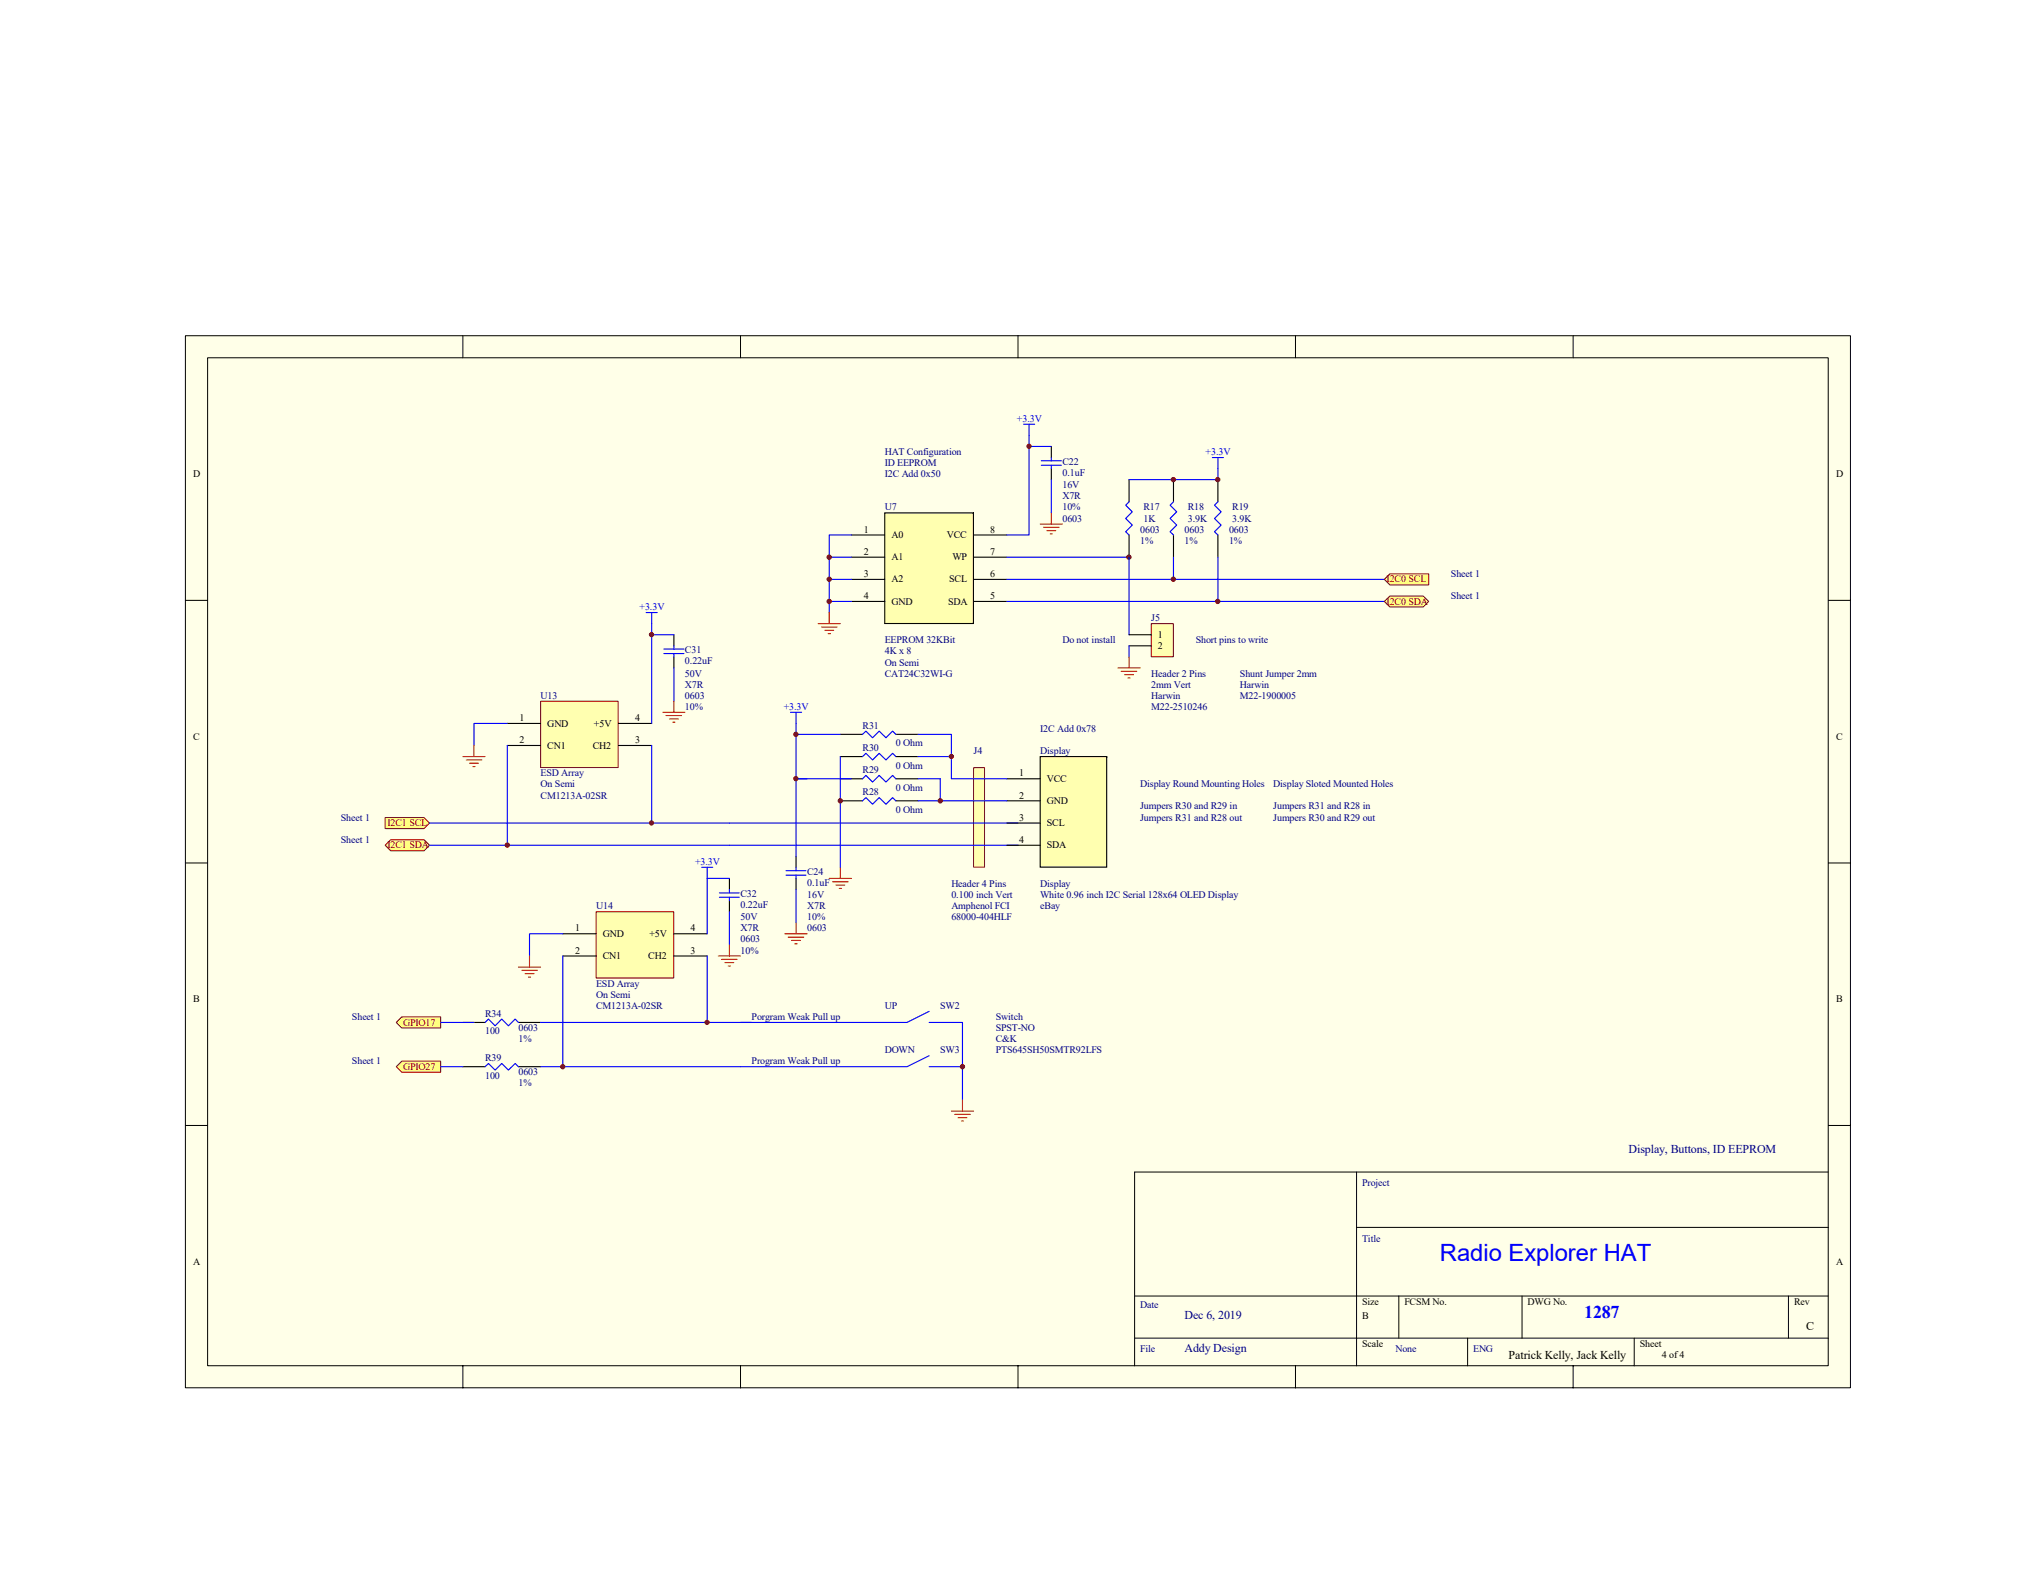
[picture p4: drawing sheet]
<svg xmlns="http://www.w3.org/2000/svg" width="279mm" height="216mm" viewBox="0 0 279 216" stroke-linecap="round" stroke-linejoin="round" font-family="sans-serif">
<path d="M25.4 46.1h228.5v144.4h-228.5z" fill="#ffffe8"/>
<g fill="none" stroke="#000" stroke-width=".14">
<path d="M25.4 46.1h228.5v144.4h-228.5zM28.5 49.1h222.4v138.4h-222.4zM63.5 46.1v3M101.6 46.1v3M139.7 46.1v3M177.8 46.1v3M215.9 46.1v3M25.4 82.4h3.1M250.9 82.4h3.1M25.4 118.4h3.1M250.9 118.4h3.1M25.4 154.5h3.1"/>
<path d="M250.9 154.5h3.1M155.7 177.9h95.2M186.2 168.5h64.7M186.2 160.9v26.6M192 177.9v5.8M208.9 177.9v5.8M245.4 177.9v5.8M250.9 160.9h-95.2v26.6M63.5 187.5v3M101.6 187.5v3M139.7 187.5v3M155.7 183.7h95.2"/>
<path d="M177.8 187.5v3M201.4 183.7v3.8M215.9 187.5v3M224.3 183.7v3.8"/>
</g>
<path d="M133.6 105.4h1.5v13.6h-1.5z" fill="#ffffb0"/>
<path d="M133.6 105.4h1.5v13.6h-1.5z" fill="none" stroke="#800000" stroke-width=".14"/>
<path d="M108.5 97.8h1.5M109.2 97.8v1.5M100.1 113h39.6M100.1 116h39.6" fill="none" stroke="#00f" stroke-width=".15"/>
<path d="M115.3 119v1.6M113.8 120.6h3M114.3 121h2.1M114.7 121.5h1.2M115.2 121.9h.3" fill="none" stroke="#f00" stroke-width=".15"/>
<g fill="#ffff80" stroke="#800000" stroke-width=".14">
<path d="M52.9 112.2h5.3l.7 .8-.7 .7h-5.3z" fill-rule="evenodd"/>
<path d="M52.9 116l.7-.7h4.6l.7 .7-.7 .8h-4.6z" fill-rule="evenodd"/>
<path d="M54.4 140.3l.7-.7h5.4v1.5h-5.4z" fill-rule="evenodd"/>
<path d="M54.4 146.4l.7-.8h5.4v1.6h-5.4z" fill-rule="evenodd"/>
</g>
<path d="M127.5 138.8l-3 1.5h-22.9M127.5 144.9l-3 1.5h-22.9M127.5 140.3h4.6v10.7M127.5 146.4h4.6" fill="none" stroke="#00f" stroke-width=".15"/>
<path d="M130.6 152.5h3M131 153h2.2M131.5 153.4h1.2M131.9 153.9h.3M132.1 151v1.5" fill="none" stroke="#f00" stroke-width=".15"/>
<circle cx="132.1" cy="146.4" r=".3" fill="#800000" stroke="#800000" stroke-width=".14"/>
<path d="M121.4 70.4v15.2h12.2v-15.2z" fill-rule="evenodd" fill="#ffffb0" stroke="#000" stroke-width=".15"/>
<g fill="none" stroke="#000" stroke-width=".15">
<path d="M116.8 73.4h4.6M116.8 76.5h4.6M116.8 79.5h4.6M133.6 73.4h4.6M133.6 76.5h4.6M133.6 79.5h4.6M144.3 61.3v1.5M144.3 64.3v1.5M154.9 65.8v3.1M154.9 73.4v3.1M161 65.8v3.1M161 73.4v3.1"/>
<path d="M167.1 65.8v3.1M167.1 73.4v3.1M116.8 82.5h4.6M133.6 82.5h4.6"/>
</g>
<g fill="none" stroke="#00f" stroke-width=".15">
<path d="M140.5 58.2h1.5M141.2 58.2v15.2h-3M113.8 76.5h3M113.8 79.5h3M116.8 73.4h-3v10.7M138.2 76.5h16.7v10.6M138.2 79.5h51.8M141.2 61.3h3.1M142.9 63.9h2.7M142.9 63.2h2.7M144.3 62.8v.4M144.3 63.9v.4"/>
<path d="M144.3 65.8v4.6M154.9 68.9l-.4 .4 .9 1-.9 .9 .9 .9-.9 .9 .4 .4M161 76.5v3M161 68.9l-.4 .4 .9 1-.9 .9 .9 .9-.9 .9 .4 .4M166.4 62.8h1.5M167.1 76.5v6M167.1 68.9l-.4 .4 .9 1-.9 .9 .9 .9-.9 .9 .4 .4M167.1 62.8v3h-12.2M113.8 82.5h3M138.2 82.5h51.8"/>
</g>
<path d="M142.7 71.9h3.1M143.2 72.4h2.1M143.7 72.8h1.2M144.1 73.3h.3M144.3 70.4v1.5M112.3 85.6h3M112.7 86.1h2.2M113.2 86.5h1.2M113.6 87h.4M113.8 84.1v1.5" fill="none" stroke="#f00" stroke-width=".15"/>
<g fill="#800000" stroke="#800000" stroke-width=".14">
<circle cx="113.8" cy="76.5" r=".3"/>
<circle cx="113.8" cy="79.5" r=".3"/>
<circle cx="113.8" cy="82.5" r=".3"/>
<circle cx="141.2" cy="61.3" r=".29"/>
<circle cx="161" cy="65.8" r=".3"/>
<circle cx="167.1" cy="65.8" r=".3"/>
<circle cx="161" cy="79.5" r=".3"/>
<circle cx="167.1" cy="82.5" r=".3"/>
<circle cx="154.9" cy="76.5" r=".3"/>
</g>
<path d="M158 85.6h3v4.5h-3z" fill="#ffffb0"/>
<path d="M158 85.6h3v4.5h-3z" fill="none" stroke="#800000" stroke-width=".14"/>
<path d="M154.9 87.1h3.1M154.9 88.6h3.1" fill="none" stroke="#000" stroke-width=".15"/>
<path d="M154.9 88.6v1.6" fill="none" stroke="#00f" stroke-width=".15"/>
<path d="M153.4 91.7h3.1M153.9 92.1h2.1M154.3 92.6h1.3M154.8 93h.3M154.9 90.2v1.5" fill="none" stroke="#f00" stroke-width=".15"/>
<g fill="#ffff80" stroke="#800000" stroke-width=".14">
<path d="M190.7 78.8h5.4v1.5h-5.4l-.7-.8z" fill-rule="evenodd"/>
<path d="M190 82.6l.7-.8h4.6l.8 .8-.8 .7h-4.6z" fill-rule="evenodd"/>
</g>
<path d="M142.7 103.8v15.2h9.2v-15.2z" fill-rule="evenodd" fill="#ffffb0" stroke="#000" stroke-width=".15"/>
<g fill="none" stroke="#000" stroke-width=".15">
<path d="M109.2 117.5v1.5M115.3 106.9h3.1M115.3 109.9h3.1M115.3 103.8h3.1M115.3 100.8h3.1M122.9 106.9h3.1M122.9 109.9h3.1M122.9 103.8h3.1M122.9 100.8h3.1M138.2 106.9h4.5M138.2 109.9h4.5M138.2 113h4.5"/>
<path d="M138.2 116h4.5M109.2 120.6v1.5"/>
</g>
<g fill="none" stroke="#00f" stroke-width=".15">
<path d="M109.2 99.3v1.5h6.1M107.9 119.5h2.7M109.2 119v.5M109.2 100.8v6.1h1.6M115.3 103.8v15.2M116.8 106.9h-7.6v10.6M118.4 109.9l.4-.4 .9 .9 1-.9 .9 .9 .9-.9 .4 .4M118.4 106.9l.4-.5 .9 .9 1-.9 .9 .9 .9-.9 .4 .5M118.4 103.8l.4-.4 .9 .9 1-.9 .9 .9 .9-.9 .4 .4M118.4 100.8l.4-.4 .9 .9 1-.9 .9 .9 .9-.9 .4 .4M126 100.8h4.6v6.1h7.6M126 106.9h3v3h9.2"/>
<path d="M126 103.8h4.6M126 109.9h3M107.9 120.1h2.7M109.2 120.1v.5M109.2 122.1v4.6"/>
</g>
<path d="M107.7 128.2h3.1M108.2 128.6h2.1M108.6 129.1h1.2M109.1 129.5h.3M109.2 126.7v1.5" fill="none" stroke="#f00" stroke-width=".15"/>
<g fill="#800000" stroke="#800000" stroke-width=".14">
<circle cx="130.6" cy="103.8" r=".29"/>
<circle cx="129" cy="109.9" r=".3"/>
<circle cx="109.2" cy="100.8" r=".3"/>
<circle cx="109.2" cy="106.9" r=".3"/>
<circle cx="115.3" cy="109.9" r=".3"/>
</g>
<path d="M74.2 96.3h10.6v9h-10.6z" fill="#ffffb0"/>
<path d="M74.2 96.2h10.6v9.1h-10.6z" fill="none" stroke="#800000" stroke-width=".14"/>
<path d="M69.6 99.3h4.6M84.9 99.3h4.5M92.5 87.1v1.5M92.5 90.2v1.5M69.6 102.3h4.6M84.9 102.3h4.5" fill="none" stroke="#000" stroke-width=".15"/>
<g fill="none" stroke="#00f" stroke-width=".15">
<path d="M69.6 99.3h-4.6v3M88.7 84.1h1.5M89.4 84.1v15.2M89.4 87.1h3.1M91.1 89.7h2.8M91.1 89.1h2.8M92.5 88.6v.5M92.5 89.7v.5M92.5 91.7v4.5M58.9 113h41.2M69.6 102.3v13.7h-10.7M69.6 116h30.5"/>
<path d="M89.4 102.3v10.7"/>
</g>
<g fill="#800000" stroke="#800000" stroke-width=".14">
<circle cx="89.4" cy="87.1" r=".29"/>
<circle cx="89.4" cy="113" r=".29"/>
<circle cx="69.6" cy="116" r=".3"/>
</g>
<path d="M91 97.8h3M91.4 98.2h2.1M91.9 98.7h1.2M92.3 99.1h.3M92.5 96.2v1.6M63.5 103.8h3.1M64 104.3h2.1M64.4 104.8h1.3M64.9 105.2h.3M65 102.3v1.5" fill="none" stroke="#f00" stroke-width=".15"/>
<path d="M81.8 125.2h10.7v9h-10.7z" fill="#ffffb0"/>
<path d="M81.8 125.1h10.7v9.1h-10.7z" fill="none" stroke="#800000" stroke-width=".14"/>
<path d="M77.2 128.2h4.6M77.2 131.2h4.6M92.5 128.2h4.5M92.5 131.2h4.5M100.1 120.6v1.5M100.1 123.6v1.5M63.5 140.3h3.1M63.5 146.4h3.1M71.1 140.3h3.1M71.1 146.4h3.1" fill="none" stroke="#000" stroke-width=".15"/>
<g fill="none" stroke="#00f" stroke-width=".15">
<path d="M96.3 119h1.5M97 119v9.2M77.2 131.2v15.2h24.4M77.2 128.2h-4.5v3M97 120.6h3.1M97 131.2v9.1h6.1M98.7 123.1h2.8M98.7 122.6h2.8M100.1 122.1v.5M100.1 123.1v.5M100.1 125.1v4.6M60.5 140.3h4.5"/>
<path d="M60.5 146.4h3M66.6 140.3l.4-.4 .9 .9 1-.9 .9 .9 .9-.9 .4 .4M66.6 146.4l.4-.4 .9 .9 1-.9 .9 .9 .9-.9 .4 .4M74.2 140.3h22.8M74.2 146.4h3"/>
</g>
<path d="M71.1 132.7h3.1M71.6 133.2h2.1M72.1 133.6h1.2M72.5 134.1h.3M72.7 131.2v1.5M98.6 131.2h3M99 131.7h2.2M99.5 132.1h1.2M99.9 132.6h.3M100.1 129.7v1.5" fill="none" stroke="#f00" stroke-width=".15"/>
<g fill="#800000" stroke="#800000" stroke-width=".14">
<circle cx="77.2" cy="146.4" r=".29"/>
<circle cx="97" cy="140.3" r=".29"/>
</g>
<text font-size="3.3" fill="#00f" x="197.6" y="173.1">Radio Explorer HAT</text>
<text font-size="2.5" fill="#00f" x="217.4" y="180.8">1287</text>
<g font-size="1.6" fill="#000080">
<text x="223.5" y="158.2">Display, Buttons, ID EEPROM</text>
<text x="162.6" y="181">Dec 6, 2019</text>
<text x="162.6" y="185.6">Addy Design</text>
</g>
<g font-size="1.6">
<text x="247.9" y="182.5">C</text>
<text x="207" y="186.5">Patrick Kelly, Jack Kelly</text>
</g>
<g font-size="1.4" fill="#00f">
<text x="139.6" y="57.9">+3.3V</text>
<text x="165.4" y="62.5">+3.3V</text>
<text x="87.8" y="83.7">+3.3V</text>
<text x="107.5" y="97.4">+3.3V</text>
<text x="95.4" y="118.7">+3.3V</text>
</g>
<g font-size="1.4">
<text x="26.5" y="65.5">D</text>
<text x="252" y="65.5">D</text>
<text x="118.5" y="73.1">1</text>
<text x="118.5" y="76.1">2</text>
<text x="122.3" y="73.9">A0</text>
<text x="122.3" y="76.9">A1</text>
<text x="129.9" y="73.9">VCC</text>
<text x="130.7" y="76.9">WP</text>
<text x="135.9" y="76.1">7</text>
<text x="135.9" y="73.1">8</text>
<text x="118.5" y="79.2">3</text>
<text x="118.5" y="82.2">4</text>
<text x="122.3" y="79.9">A2</text>
<text x="122.3" y="83">GND</text>
<text x="130.1" y="83">SDA</text>
<text x="130.3" y="79.9">SCL</text>
<text x="135.9" y="82.2">5</text>
<text x="135.9" y="79.2">6</text>
<text x="158.9" y="87.5">1</text>
<text x="158.9" y="89.1">2</text>
<text x="26.5" y="101.5">C</text>
<text x="71.3" y="99">1</text>
<text x="71.3" y="102">2</text>
<text x="75.1" y="99.7">GND</text>
<text x="81.5" y="99.7">+5V</text>
<text x="87.1" y="102">3</text>
<text x="87.1" y="99">4</text>
<text x="252" y="101.5">C</text>
<text x="75.1" y="102.7">CN1</text>
<text x="81.3" y="102.7">CH2</text>
<text x="139.8" y="106.6">1</text>
<text x="143.7" y="107.3">VCC</text>
<text x="139.8" y="109.6">2</text>
<text x="139.8" y="112.6">3</text>
<text x="143.7" y="110.4">GND</text>
<text x="143.7" y="113.4">SCL</text>
<text x="139.8" y="115.7">4</text>
<text x="143.7" y="116.4">SDA</text>
<text x="78.9" y="127.8">1</text>
<text x="78.9" y="130.9">2</text>
<text x="82.7" y="128.6">GND</text>
<text x="82.7" y="131.6">CN1</text>
<text x="89" y="131.6">CH2</text>
<text x="89.1" y="128.6">+5V</text>
<text x="94.8" y="130.9">3</text>
<text x="94.8" y="127.8">4</text>
<text x="26.5" y="137.6">B</text>
<text x="252" y="137.6">B</text>
<text x="26.5" y="173.6">A</text>
<text x="252" y="173.6">A</text>
<text x="186.9" y="179.1">Size</text>
<text x="192.7" y="179.1">FCSM No.</text>
<text x="209.6" y="179.1">DWG No.</text>
<text x="246.2" y="179.1">Rev</text>
<text x="186.9" y="184.8">Scale</text>
<text x="186.9" y="181.1">B</text>
<text x="225" y="184.8">Sheet</text>
<text x="228" y="186.4">4 of 4</text>
</g>
<g font-size="1.4" fill="#000080">
<text x="121.4" y="65.5">I2C Add 0x50</text>
<text x="121.4" y="62.5">HAT Configuration</text>
<text x="121.4" y="64">ID EEPROM</text>
<text x="145.8" y="63.8">C22</text>
<text x="145.8" y="65.3">0.1uF</text>
<text x="121.4" y="70.1">U7</text>
<text x="145.8" y="67">16V</text>
<text x="145.8" y="68.5">X7R</text>
<text x="145.8" y="70.1">10%</text>
<text x="145.8" y="71.6">0603</text>
<text x="156.9" y="70.1">R17</text>
<text x="156.9" y="71.6">1K</text>
<text x="163" y="70.1">R18</text>
<text x="163" y="71.6">3.9K</text>
<text x="169.1" y="70.1">R19</text>
<text x="169.1" y="71.6">3.9K</text>
<text x="156.5" y="73.1">0603</text>
<text x="156.5" y="74.6">1%</text>
<text x="162.6" y="73.1">0603</text>
<text x="162.6" y="74.6">1%</text>
<text x="168.7" y="73.1">0603</text>
<text x="168.7" y="74.6">1%</text>
<text x="199.1" y="79.2">Sheet 1</text>
<text x="199.1" y="82.2">Sheet 1</text>
<text x="94" y="89.7">C31</text>
<text x="121.4" y="89.8">4K x 8</text>
<text x="121.4" y="88.3">EEPROM 32KBit</text>
<text x="145.8" y="88.3">Do not install</text>
<text x="158" y="85.3">J5</text>
<text x="164.1" y="88.3">Short pins to write</text>
<text x="74.2" y="95.9">U13</text>
<text x="94" y="91.2">0.22uF</text>
<text x="94" y="92.9">50V</text>
<text x="94" y="94.4">X7R</text>
<text x="94" y="95.9">0603</text>
<text x="121.4" y="92.9">CAT24C32WI-G</text>
<text x="121.4" y="91.4">On Semi</text>
<text x="158" y="92.9">Header 2 Pins</text>
<text x="158" y="94.4">2mm Vert</text>
<text x="158" y="95.9">Harwin</text>
<text x="170.2" y="92.9">Shunt Jumper 2mm</text>
<text x="170.2" y="94.4">Harwin</text>
<text x="170.2" y="95.9">M22-1900005</text>
<text x="94" y="97.4">10%</text>
<text x="118.4" y="100">R31</text>
<text x="142.7" y="100.5">I2C Add 0x78</text>
<text x="158" y="97.4">M22-2510246</text>
<text x="74.2" y="106.6">ESD Array</text>
<text x="118.4" y="106.1">R29</text>
<text x="118.4" y="103.1">R30</text>
<text x="122.9" y="105.5">0 Ohm</text>
<text x="122.9" y="102.4">0 Ohm</text>
<text x="133.6" y="103.5">J4</text>
<text x="142.7" y="103.5">Display</text>
<text x="46.8" y="112.6">Sheet 1</text>
<text x="74.2" y="109.6">CM1213A-02SR</text>
<text x="74.2" y="108.1">On Semi</text>
<text x="118.4" y="109.1">R28</text>
<text x="122.9" y="111.6">0 Ohm</text>
<text x="122.9" y="108.5">0 Ohm</text>
<text x="156.5" y="111.1">Jumpers R30 and R29 in</text>
<text x="156.5" y="112.6">Jumpers R31 and R28 out</text>
<text x="156.5" y="108.1">Display Round Mounting Holes</text>
<text x="174.7" y="111.1">Jumpers R31 and R28 in</text>
<text x="174.7" y="112.6">Jumpers R30 and R29 out</text>
<text x="174.7" y="108.1">Display Sloted Mounted Holes</text>
<text x="46.8" y="115.7">Sheet 1</text>
<text x="81.8" y="124.8">U14</text>
<text x="101.6" y="123.1">C32</text>
<text x="101.6" y="124.7">0.22uF</text>
<text x="110.8" y="120.1">C24</text>
<text x="110.8" y="121.6">0.1uF</text>
<text x="110.8" y="123.3">16V</text>
<text x="110.8" y="124.8">X7R</text>
<text x="130.6" y="121.8">Header 4 Pins</text>
<text x="130.6" y="123.3">0.100 inch Vert</text>
<text x="130.6" y="124.8">Amphenol FCI</text>
<text x="142.7" y="121.8">Display</text>
<text x="142.7" y="124.8">eBay</text>
<text x="142.7" y="123.3">White 0.96 inch I2C Serial 128x64 OLED Display</text>
<text x="101.6" y="126.3">50V</text>
<text x="101.6" y="127.8">X7R</text>
<text x="101.6" y="129.3">0603</text>
<text x="101.6" y="130.9">10%</text>
<text x="110.8" y="126.3">10%</text>
<text x="110.8" y="127.8">0603</text>
<text x="130.6" y="126.3">68000-404HLF</text>
<text x="81.8" y="135.4">ESD Array</text>
<text x="81.8" y="137">On Semi</text>
<text x="48.3" y="140">Sheet 1</text>
<text x="66.6" y="139.6">R34</text>
<text x="66.6" y="142">100</text>
<text x="71.1" y="141.5">0603</text>
<text x="71.1" y="143">1%</text>
<text x="81.8" y="138.5">CM1213A-02SR</text>
<text x="103.1" y="140">Porgram Weak Pull up</text>
<text x="121.4" y="138.5">UP</text>
<text x="129" y="138.5">SW2</text>
<text x="136.7" y="140">Switch</text>
<text x="136.7" y="141.5">SPST-NO</text>
<text x="136.7" y="143">C&amp;K</text>
<text x="48.3" y="146.1">Sheet 1</text>
<text x="66.6" y="145.6">R39</text>
<text x="66.6" y="148.1">100</text>
<text x="71.1" y="147.6">0603</text>
<text x="71.1" y="149.1">1%</text>
<text x="103.1" y="146.1">Program Weak Pull up</text>
<text x="121.4" y="144.6">DOWN</text>
<text x="129" y="144.6">SW3</text>
<text x="136.7" y="144.6">PTS645SH50SMTR92LFS</text>
<text x="186.9" y="162.8">Project</text>
<text x="186.9" y="170.4">Title</text>
<text x="156.5" y="179.5">Date</text>
<text x="156.5" y="185.6">File</text>
<text x="191.5" y="185.6">None</text>
<text x="202.2" y="185.6">ENG</text>
</g>
<g font-size="1.4" fill="#800000">
<text x="190.3" y="79.9">I2C0 SCL</text>
<text x="190.3" y="83">I2C0 SDA</text>
<text x="53.2" y="113.4">I2C1 SCL</text>
<text x="53.2" y="116.4">I2C1 SDA</text>
<text x="55.3" y="140.8">GPIO17</text>
<text x="55.3" y="146.8">GPIO27</text>
</g>
</svg>
